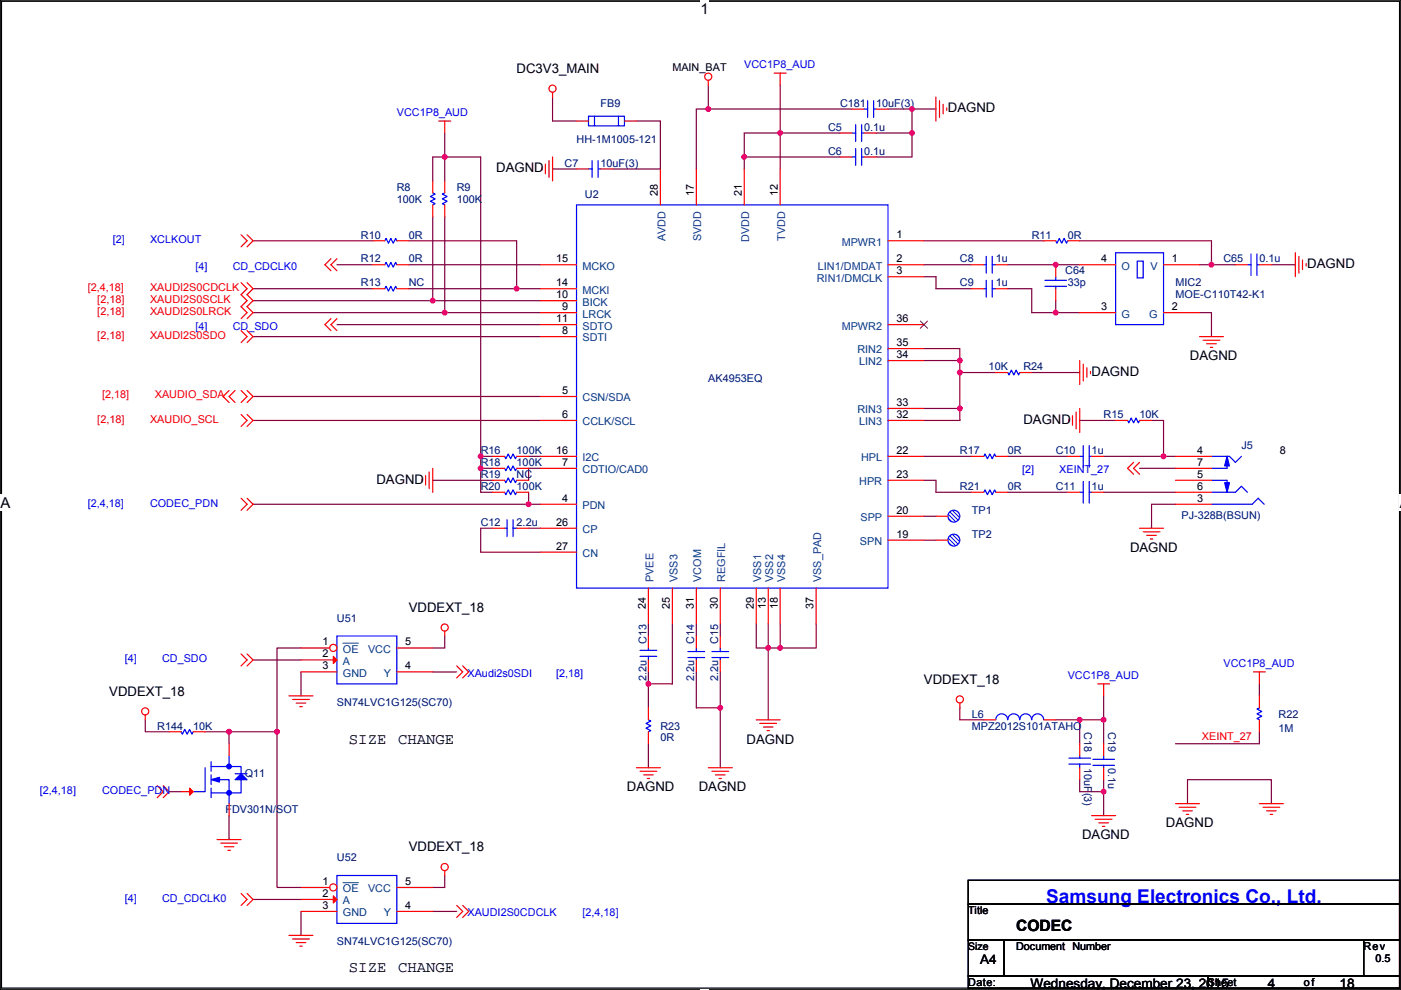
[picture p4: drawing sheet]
<svg xmlns="http://www.w3.org/2000/svg" width="297mm" height="210mm" viewBox="0 0 297 210" stroke-linecap="round" stroke-linejoin="round" font-family="sans-serif">
<path d="M.1 0h296.9v209.8h-296.9zM.3 .3h296.4v209.3h-296.4z" fill="none" stroke="#000" stroke-width=".25"/>
<g fill="#fff">
<path d="M148.5 .1h1.8v3.6h-1.8z"/>
<path d="M148.5 209.7h1.8v.2h-1.8z"/>
<path d="M.1 104.9h2.1v3.5h-2.1z"/>
<path d="M296.8 104.9h.2v3.5h-.2z"/>
</g>
<g fill="none" stroke="#800040" stroke-width=".25">
<path d="M150.2 18.1v5h30.5M165.4 18.1v10.1M94.3 28.2v5.1M94.3 33.3v5.1M94.3 33.3h7.6v63.5M94.3 33.3h-2.5v5.1M117.2 35.8h5M117.2 20.6v5.1h5M134.9 25.7h5.1v10.1h-10.1M150.2 23.1h-2.6v12.7M157.8 33.3v2.5M157.8 33.3h20.3"/>
<path d="M165.4 28.2h12.7M165.4 28.2v7.6M165.4 28.2h-7.6v5.1M185.7 28.2h7.7M188.3 23.1h5.1M193.4 23.1v5.1M193.4 28.2v5.1h-7.7M193.4 23.1h5M53.7 51.1h25.4M71.4 56.2h7.7M86.7 56.2h27.9M86.7 51.1h22.8v10.1"/>
<path d="M91.8 46v17.8M94.3 46v20.3M195.9 56.2h10.2M195.9 51.1h25.4M195.9 58.7h2.5v2.5h7.7M213.7 56.2h15.2M228.9 51.1h28v5.1M254.3 56.2h2.6M256.9 56.2h5M269.6 56.2h5M53.7 63.8h38.1M53.7 66.3h40.6"/>
<path d="M53.7 71.4h60.9M53.7 61.2h25.4M71.4 68.9h43.2M86.7 61.2h22.8M91.8 63.8h22.8M94.3 66.3h20.3M109.5 61.2h5.1M195.9 76.5h7.6M195.9 73.9h7.6v2.6M203.5 76.5v2.5h7.6M203.5 79v7.6h-7.6M213.7 61.2h5.1v5.1h5"/>
<path d="M218.8 79h10.1M223.8 66.3h5.1M223.8 63.8v2.5M254.3 66.3h2.6v5.1M53.7 84.1h60.9M53.7 89.2h60.9M101.9 99.3v5.1h2.6M101.9 96.8v2.5M101.9 96.8h2.6M101.9 99.3h2.6M112.1 96.8h2.5M114.6 99.3h-2.5v2.6"/>
<path d="M195.9 96.8h10.2M203.5 86.6v2.6h-7.6M213.7 96.8h12.7M228.9 89.2h7.6M234 96.8h12.7M241.6 99.3h7.6M244.2 89.2h2.5v7.6M246.7 96.8h2.5M53.7 107h58.4M91.8 101.9h12.7M104.5 112h-2.6v5.1h12.7M112.1 112h2.5"/>
<path d="M112.1 104.4v2.6M112.1 107h2.5M195.9 114.6h2.5M195.9 109.5h2.5M195.9 101.9h2.5v2.5h7.7M213.7 104.4h12.7M234 104.4h15.2M249.2 107h-5v5M53.7 140h10.1M63.8 137.4h-5.1v17.8M94.3 134.9v2.5h-2.5M137.5 132.4v2.5"/>
<path d="M142.6 132.4v12.7h-5.1M147.6 132.4v2.5M152.7 132.4v2.5M160.3 132.4v5h2.6M162.9 132.4v5M162.9 137.4v15.3M162.9 137.4h2.5M165.4 132.4v5M173 132.4v5h-7.6M30.8 152.7v2.5h5.1M43.5 155.2h5.1M58.7 155.2h-10.1v2.6"/>
<path d="M58.7 155.2v33h5.1M63.8 142.5v5.1M91.8 142.5h5M137.5 157.8v5M137.5 145.1v5M137.5 142.5v2.6M147.6 142.5v7.6h5.1M152.7 142.5v7.6M152.7 150.1v12.7M203.5 150.1v2.6h5.1M223.8 152.7h5.1M228.9 152.7v5.1"/>
<path d="M228.9 152.7h5.1M234 152.7v5.1M234 147.6v5.1M267 155.2v2.6h-17.8M267 145.1v2.5M35.9 167.9h2.5M48.6 173v5.1M228.9 165.4v2.5h5.1v5.1M234 165.4v2.5M251.8 170.5v-5.1h17.8v5.1M53.7 190.8h10.1M63.8 193.3v5.1"/>
<path d="M91.8 193.3h5M94.3 185.7v2.5h-2.5"/>
</g>
<g fill="#f0f" stroke="#f0f" stroke-width=".25">
<circle cx="94.3" cy="66.3" r=".5"/>
<circle cx="112.1" cy="106.9" r=".5"/>
<circle cx="101.9" cy="99.3" r=".5"/>
<circle cx="157.8" cy="33.3" r=".5"/>
<circle cx="162.9" cy="137.4" r=".5"/>
<circle cx="165.4" cy="137.4" r=".5"/>
<circle cx="137.5" cy="145" r=".5"/>
<circle cx="94.3" cy="33.3" r=".5"/>
<circle cx="101.9" cy="96.8" r=".5"/>
<circle cx="152.7" cy="150.1" r=".5"/>
<circle cx="91.7" cy="63.8" r=".5"/>
<circle cx="228.9" cy="152.7" r=".5"/>
<circle cx="234" cy="152.7" r=".5"/>
<circle cx="234" cy="167.9" r=".5"/>
<circle cx="246.7" cy="96.8" r=".5"/>
<circle cx="193.3" cy="28.2" r=".5"/>
<circle cx="193.3" cy="23.1" r=".5"/>
<circle cx="165.4" cy="28.2" r=".5"/>
<circle cx="109.5" cy="61.2" r=".5"/>
<circle cx="223.8" cy="56.1" r=".5"/>
<circle cx="256.8" cy="56.1" r=".5"/>
<circle cx="223.8" cy="66.3" r=".5"/>
<circle cx="150.2" cy="23.1" r=".5"/>
<circle cx="58.7" cy="155.2" r=".5"/>
<circle cx="48.6" cy="155.2" r=".5"/>
<circle cx="203.5" cy="86.6" r=".5"/>
<circle cx="203.5" cy="79" r=".5"/>
<circle cx="203.5" cy="76.5" r=".5"/>
</g>
<g fill="none" stroke="#f00" stroke-width=".25">
<path d="M117.2 19.6v1M150.2 17v1.1M164.1 15.5h2.6M165.4 15.5v2.6M93 25.7h2.6M94.3 25.7v2.5M114.9 35.6v.5M115.6 34.8v2.1M116.4 34.1v3.5M117.2 33.3v5.1M198.4 20.6v5.1M199.2 21.4v3.5"/>
<path d="M200 22.1v2.1M200.7 22.9v.5M51.1 60l1.3 1.2-1.3 1.3 1.3 1.3-1.3 1.2 1.3 1.3-1.3 1.3M51.1 49.8l1.3 1.3-1.3 1.2M52.4 60l1.3 1.2-1.3 1.3 1.3 1.3-1.3 1.2 1.3 1.3-1.3 1.3M52.4 49.8l1.3 1.3-1.3 1.2M70.2 54.9l-1.3 1.3 1.3 1.2M71.4 54.9l-1.2 1.3 1.2 1.2M274.6 53.6v5.1M275.4 54.4v3.5M276.2 55.1v2.1M276.9 55.9v.5"/>
<path d="M51.1 70.1l1.3 1.3-1.3 1.3M52.4 70.1l1.3 1.3-1.3 1.3M70.2 67.6l-1.3 1.3 1.3 1.2M71.4 67.6l-1.2 1.3 1.2 1.2M228.9 76.5v5.1M229.7 77.2v3.6M230.4 78v2M231.2 78.8v.5M254.3 71.4h5.1M255.1 72.2h3.5M255.8 72.9h2.1M256.6 73.7h.5"/>
<path d="M48.6 82.8l-1.3 1.3 1.3 1.3M49.8 82.8l-1.2 1.3 1.2 1.3M51.1 82.8l1.3 1.3-1.3 1.3M51.1 87.9l1.3 1.3-1.3 1.2M52.4 82.8l1.3 1.3-1.3 1.3M52.4 87.9l1.3 1.3-1.3 1.2M91.8 99.3v5.1M226.6 88.9v.5M227.4 88.2v2M228.2 87.4v3.6M228.9 86.6v5.1M240.3 98.1l-1.2 1.2 1.2 1.3"/>
<path d="M241.6 98.1l-1.3 1.2 1.3 1.3M51.1 105.7l1.3 1.3-1.3 1.2M52.4 105.7l1.3 1.3-1.3 1.2M89.5 101.6v.5M90.2 100.9v2M91 100.1v3.6M241.6 112h5.1M242.4 112.8h3.5M243.1 113.6h2.1M243.9 114.3h.5M51.1 138.7l1.3 1.3-1.3 1.2M52.4 138.7l1.3 1.3-1.3 1.2"/>
<path d="M94.3 133.9v1M30.8 151.7v1M61.3 147.6h5.1M62 148.4h3.6M62.8 149.1h2M63.6 149.9h.5M96.8 141.2l1.3 1.3-1.3 1.3M98.1 141.2l1.3 1.3-1.3 1.3M160.3 152.7h5.1M161.1 153.4h3.6M161.9 154.2h2M162.6 155h.5"/>
<path d="M203.5 149.1v1M228.9 157.8v2.5M232.7 145.1h2.6M234 145.1v2.5M265.7 142.5h2.6M267 142.5v2.6M33.3 166.6l1.3 1.3-1.3 1.3M34.6 166.6l1.3 1.3-1.3 1.3M46 178.1h5.1M46.8 178.8h3.6M47.6 179.6h2M134.9 162.8h5.1"/>
<path d="M135.7 163.6h3.6M136.5 164.4h2M137.2 165.1h.5M150.2 162.8h5.1M150.9 163.6h3.6M151.7 164.4h2M152.5 165.1h.5M228.9 162.8v2.6M231.5 173h5M232.2 173.8h3.6M233 174.5h2M233.7 175.3h.5"/>
<path d="M249.2 170.5h5.1M250 171.2h3.6M250.8 172h2M251.5 172.7h.5M267 170.5h5.1M267.8 171.2h3.5M268.5 172h2.1M269.3 172.7h.5M48.3 180.4h.5M51.1 189.5l1.3 1.3-1.3 1.2M52.4 189.5l1.3 1.3-1.3 1.2M61.3 198.4h5.1"/>
<path d="M62 199.2h3.6M62.8 199.9h2M94.3 184.7v1M96.8 192l1.3 1.3-1.3 1.3M98.1 192l1.3 1.3-1.3 1.3M63.6 200.7h.5"/>
<circle cx="117.1" cy="18.8" r=".76"/>
<circle cx="150.2" cy="16.3" r=".76"/>
<circle cx="94.3" cy="133.1" r=".76"/>
<circle cx="30.8" cy="150.9" r=".76"/>
<circle cx="203.5" cy="148.3" r=".76"/>
<circle cx="94.3" cy="183.9" r=".76"/>
</g>
<path d="M205.3 186.7h91.4v5.1h-91.4zM205.3 191.8h91.4v7.6h-91.4zM205.3 199.4h7.6v7.6h-7.6zM212.9 199.4h76.2v7.6h-76.2zM289.1 199.4h7.6v7.6h-7.6zM205.3 207h50.8v2.6h-50.8zM256.1 207h40.6v2.6h-40.6z" fill="none" stroke="#000" stroke-width=".25"/>
<path d="M226.6 162.1h4.6M226.6 160.8h4.6M228.9 160.3v.5M228.9 162.1v.7M71.4 185.7h12.7v10.2h-12.7z" fill="none" stroke="#00f" stroke-width=".25"/>
<circle cx="70.7" cy="188.2" r=".76" fill="#fff" stroke="#f00" stroke-width=".25"/>
<g fill="none" stroke="#f00" stroke-width=".25">
<path d="M91.8 38.4v2.5M79.1 56.2h2.5M84.1 56.2h2.6M91.8 43.5v2.5M223.8 56.2v2.5M211.1 79h2.6M216.2 79h2.6M223.8 61.2v2.6M249.2 96.8h7.7M249.2 99.3h7.7M269.6 96.8h.1M104.5 101.9h2.5"/>
<path d="M109.5 101.9h2.6M226.4 104.4h2.5M231.5 104.4h2.5M249.2 107h7.7M249.2 104.4h7.7M249.2 101.9h7.7M63.8 190.8h7.6M63.8 193.3h7.6M63.8 188.2h6.1M84.1 188.2h7.7M84.1 193.3h7.7"/>
</g>
<path d="M72.7 187.2h3.3" fill="none" stroke="#004080" stroke-width=".21"/>
<path d="M70.7 190l.7 .8-.7 .7z" fill="#f00" stroke="#f00" stroke-width=".25"/>
<g fill="none" stroke="#00f" stroke-width=".25">
<path d="M81.6 56.2l.2-.6 .6 1.1 .5-1.1 .5 1.1 .5-1.1 .2 .6M91.8 40.9l.5 .3-1.1 .5 1.1 .5-1.1 .5 1.1 .5-.5 .3M221.5 59.5h4.6M223.8 58.7v.8M213.7 79l.2 .5 .5-1 .5 1 .6-1 .5 1 .2-.5M221.5 60.7h4.6M223.8 60.7v.5M260.2 96.8v2.5h-3.3M263.2 96.8l-1.3 1.3-1.2-1.3h-3.8M107 101.9l.2 .5 .6-1 .5 1 .5-1 .5 1 .2-.5M228.9 104.4h.8M229.7 102.1v4.6"/>
<path d="M230.9 102.1v4.6M230.9 104.4h.6M256.9 104.4h5l1.3-1.3 1.3 1.3M256.9 107h8.6l1.3-1.3 1.2 1.3M256.9 101.9h3.3v2.3"/>
</g>
<g fill="#00f" stroke="#00f" stroke-width=".25">
<path d="M259.6 102.4h1.1l-.5 2z" fill-rule="evenodd"/>
<path d="M260.2 96.8l.5 2h-1.1z" fill-rule="evenodd"/>
</g>
<circle cx="202.2" cy="109.5" r="1.26" fill="#fff"/>
<circle cx="202.2" cy="109.5" r="1.26" fill="#00f" stroke="#00f" stroke-width=".25"/>
<path d="M198.4 109.5h2.6" fill="none" stroke="#f00" stroke-width=".25"/>
<path d="M71.4 134.9h12.7v10.2h-12.7z" fill="none" stroke="#00f" stroke-width=".25"/>
<circle cx="70.7" cy="137.4" r=".76" fill="#fff" stroke="#f00" stroke-width=".25"/>
<g fill="none" stroke="#f00" stroke-width=".25">
<path d="M122.2 35.8h2.6M127.3 35.8h2.6M228.9 56.2h7.6M246.7 56.2h7.6M228.9 66.3h7.6M246.7 66.3h7.6M104.5 99.3h2.5M104.5 96.8h2.5M109.5 99.3h2.6M109.5 96.8h2.6M206.1 96.8h2.5M211.1 96.8h2.6"/>
<path d="M104.5 104.4h2.5M109.5 104.4h2.6M63.8 140h7.6M63.8 137.4h6.1M84.1 137.4h7.7M63.8 142.5h7.6M84.1 142.5h7.7"/>
</g>
<path d="M72.7 136.4h3.3" fill="none" stroke="#004080" stroke-width=".21"/>
<path d="M70.7 139.2l.7 .8-.7 .7z" fill="#f00" stroke="#f00" stroke-width=".25"/>
<path d="M124.8 35.8h.7M125.5 34.1v3.5M126.8 34.1v3.5M126.8 35.8h.5M236.5 53.6h10.2v15.3h-10.2zM241.1 55.4h1.3v3.5h-1.3zM107 99.3l.2 .5 .6-1 .5 1 .5-1 .5 1 .2-.5M107 96.8l.2 .5 .6-1 .5 1 .5-1 .5 1 .2-.5M208.6 96.8l.2-.5 .6 1 .5-1 .5 1 .5-1 .2 .5M107 104.4l.2 .5 .6-1 .5 1 .5-1 .5 1 .2-.5" fill="none" stroke="#00f" stroke-width=".25"/>
<circle cx="202.2" cy="114.6" r="1.26" fill="#fff"/>
<g fill="#00f" stroke="#00f" stroke-width=".25">
<path d="M51.1 164.1l1.3 1.3h-2.6z" fill-rule="evenodd"/>
<path d="M44.8 165.4l1.7-.5v1z" fill-rule="evenodd"/>
<circle cx="202.2" cy="114.6" r="1.26"/>
<circle cx="48.6" cy="162.6" r=".5"/>
<circle cx="48.6" cy="168.2" r=".5"/>
</g>
<g fill="none" stroke="#f00" stroke-width=".25">
<path d="M94.3 38.4v2.5M122.2 25.7h2.6M132.4 25.7h2.5M140 35.8v7.7M147.6 35.8v7.7M157.8 35.8v7.7M165.4 35.8v7.7M178.1 28.2h2.6M178.1 33.3h2.6M180.7 23.1h2.5M183.2 28.2h2.5M183.2 33.3h2.5"/>
<path d="M185.7 23.1h2.6M79.1 51.1h2.5M84.1 51.1h2.6M94.3 43.5v2.5M114.6 56.2h7.6M188.3 51.1h7.6M188.3 56.2h7.6M188.3 58.7h7.6M206.1 56.2h2.5M211.1 56.2h2.6M221.3 51.1h2.5M226.4 51.1h2.5"/>
<path d="M261.9 56.2h2.6M267 56.2h2.6M79.1 61.2h2.5M84.1 61.2h2.6M114.6 71.4h7.6M114.6 66.3h7.6M114.6 63.8h7.6M114.6 68.9h7.6M114.6 61.2h7.6M188.3 76.5h7.6M188.3 73.9h7.6M188.3 68.9h7.6"/>
<path d="M206.1 61.2h2.5M211.1 61.2h2.6M114.6 84.1h7.6M114.6 89.2h7.6M114.6 99.3h7.6M114.6 96.8h7.6M188.3 96.8h7.6M188.3 89.2h7.6M188.3 86.6h7.6M226.4 96.8h2.5M231.5 96.8h2.5M236.5 89.2h2.6"/>
<path d="M241.6 89.2h2.6M104.5 112h2.5M109.5 112h2.6M114.6 107h7.6M114.6 112h7.6M114.6 117.1h7.6M188.3 114.6h7.6M188.3 109.5h7.6M188.3 101.9h7.6M198.4 114.6h2.6M206.1 104.4h2.5M211.1 104.4h2.6"/>
<path d="M137.5 134.9v2.5M137.5 140v2.5M137.5 124.7v7.7M142.6 124.7v7.7M147.6 124.7v7.7M147.6 140v2.5M147.6 134.9v2.5M152.7 140v2.5M152.7 134.9v2.5M152.7 124.7v7.7M160.3 124.7v7.7M162.9 124.7v7.7"/>
<path d="M165.4 124.7v7.7M173 124.7v7.7M35.9 155.2h2.5M41 155.2h2.5M48.6 157.8v2.5M137.5 150.1v2.6M137.5 155.2v2.6M208.6 152.7h2.5M221.3 152.7h2.5M234 157.8v2.5M267 152.7v2.5M267 147.6v2.5"/>
<path d="M38.4 167.9h2.6M48.6 170.5v2.5M234 162.8v2.6"/>
</g>
<g fill="none" stroke="#00f" stroke-width=".25">
<path d="M124.8 24.7h7.6v2h-7.6zM126 24.7v2M131.1 24.7v2M180.7 28.2h.7M180.7 33.3h.7M181.4 26.4v3.6M181.4 31.5v3.6M182.7 26.4v3.6M182.7 31.5v3.6M182.7 28.2h.5M182.7 33.3h.5M183.2 23.1h.8"/>
<path d="M184 21.4v3.5M185.2 21.4v3.5M185.2 23.1h.5M81.6 51.1l.2-.5 .6 1 .5-1 .5 1 .5-1 .2 .5M94.3 40.9l-.5 .3 1 .5-1 .5 1 .5-1 .5 .5 .3M122.2 43.5h66.1v81.2h-66.1zM208.6 56.2h.5M209.1 54.4v3.5M209.1 59.5v3.5M210.4 54.4v3.5M210.4 59.5v3.5M210.4 56.2h.7"/>
<path d="M223.8 51.1l.3 .5 .5-1 .5 1 .5-1 .5 1 .3-.5M264.5 56.2h.7M265.2 53.9v4.5M266.5 53.9v4.5M266.5 56.2h.5M81.6 61.2l.2-.5 .6 1 .5-1 .5 1 .5-1 .2 .5M208.6 61.2h.5M210.4 61.2h.7M228.9 96.8h.8M229.7 94.5v4.6M230.9 94.5v4.6M230.9 96.8h.6"/>
<path d="M239.1 89.2l.2 .5 .5-1 .5 1 .6-1 .5 1 .2-.5M107 112h.5M107.5 110.3v3.5M108.8 110.3v3.5M108.8 112h.7M208.6 104.4l.2-.5 .6 1 .5-1 .5 1 .5-1 .2 .5M135.7 139.2h3.6M135.7 137.9h3.6M137.5 137.4v.5M137.5 139.2v.8M145.9 138.2h3.5M145.9 139.5h3.5"/>
<path d="M147.6 139.5v.5M147.6 137.4v.8M150.9 138.2h3.6M150.9 139.5h3.6M152.7 139.5v.5M152.7 137.4v.8M38.4 155.2l.3 .5 .5-1 .5 1 .5-1 .5 1 .3-.5M137.5 152.7l.5 .2-1 .5 1 .5-1 .6 1 .5-.5 .2M211.1 152.7a1.27 1.27 0 0 1 1.3-1.3 1.27 1.27 0 0 1 1.3 1.3 1.27 1.27 0 0 1 1.2-1.3 1.27 1.27 0 0 1 1.3 1.3 1.27 1.27 0 0 1 1.3-1.3 1.27 1.27 0 0 1 1.3 1.3 1.26 1.26 0 0 1 1.2-1.3 1.26 1.26 0 0 1 1.3 1.3M267 150.1l-.5 .3 1 .5-1 .5 1 .5-1 .5 .5 .3M43.5 162.8v5.1h-2.5M44.8 162.6h6.3v1.5"/>
<path d="M44.8 167.2v2M44.8 164.4v2M44.8 161.6v2M46 165.4h2.6v5.1M48.6 160.3v2.3M49.8 164.1h2.6M51.1 165.4v2.8h-6.3M231.7 161.1h4.6M231.7 162.3h4.6M234 162.3v.5M234 160.3v.8"/>
</g>
<path d="M40.2 167.2l.8 .7-.8 .8z" fill="#f00" stroke="#f00" stroke-width=".25"/>
<path d="M195.1 68.1l1.6 1.5M196.7 68.1l-1.6 1.5" fill="none" stroke="#804000" stroke-width=".21"/>
<g fill="#f0f" stroke="#f0f" stroke-width=".25">
<circle cx="94.3" cy="66.3" r=".5"/>
<circle cx="112.1" cy="106.9" r=".5"/>
<circle cx="101.9" cy="99.3" r=".5"/>
<circle cx="157.8" cy="33.3" r=".5"/>
<circle cx="162.9" cy="137.4" r=".5"/>
<circle cx="165.4" cy="137.4" r=".5"/>
<circle cx="137.5" cy="145" r=".5"/>
<circle cx="94.3" cy="33.3" r=".5"/>
<circle cx="101.9" cy="96.8" r=".5"/>
<circle cx="152.7" cy="150.1" r=".5"/>
<circle cx="91.7" cy="63.8" r=".5"/>
<circle cx="228.9" cy="152.7" r=".5"/>
<circle cx="234" cy="152.7" r=".5"/>
<circle cx="234" cy="167.9" r=".5"/>
<circle cx="246.7" cy="96.8" r=".5"/>
<circle cx="193.3" cy="28.2" r=".5"/>
<circle cx="193.3" cy="23.1" r=".5"/>
<circle cx="165.4" cy="28.2" r=".5"/>
<circle cx="109.5" cy="61.2" r=".5"/>
<circle cx="223.8" cy="56.1" r=".5"/>
<circle cx="256.8" cy="56.1" r=".5"/>
<circle cx="223.8" cy="66.3" r=".5"/>
<circle cx="150.2" cy="23.1" r=".5"/>
<circle cx="58.7" cy="155.2" r=".5"/>
<circle cx="48.6" cy="155.2" r=".5"/>
<circle cx="203.5" cy="86.6" r=".5"/>
<circle cx="203.5" cy="79" r=".5"/>
<circle cx="203.5" cy="76.5" r=".5"/>
</g>
<text font-size="4" fill="#00f" x="221.8" y="191.5">Samsung Electronics Co., Ltd.</text>
<g font-size="3.3">
<text x="74" y="157.9">SIZE</text>
<text x="84.4" y="157.9">CHANGE</text>
<text x="215.5" y="197.4">CODEC</text>
<text x="74" y="206.1">SIZE</text>
<text x="84.4" y="206.1">CHANGE</text>
</g>
<g font-size="3.2">
<text x="148.5" y="3">1</text>
<text x=".1" y="107.7">A</text>
<text x="296.8" y="107.7">A</text>
</g>
<g font-size="2.8">
<text x="109.5" y="15.5">DC3V3_MAIN</text>
<text x="201" y="23.9">DAGND</text>
<text x="105.2" y="36.6">DAGND</text>
<text x="277.2" y="56.9">DAGND</text>
<text x="252.3" y="76.4">DAGND</text>
<text x="231.5" y="79.7">DAGND</text>
<text x="217" y="89.9">DAGND</text>
<text x="79.8" y="102.6">DAGND</text>
<text x="239.6" y="117.1">DAGND</text>
<text x="86.7" y="129.8">VDDEXT_18</text>
<text x="23.2" y="147.6">VDDEXT_18</text>
<text x="195.9" y="145">VDDEXT_18</text>
<text x="158.3" y="157.7">DAGND</text>
<text x="132.9" y="167.9">DAGND</text>
<text x="148.1" y="167.9">DAGND</text>
<text x="229.4" y="178">DAGND</text>
<text x="247.2" y="175.5">DAGND</text>
<text x="86.7" y="180.6">VDDEXT_18</text>
<text x="207.8" y="204.4">A4</text>
<text x="218.5" y="209.5">Wednesday, December 23, 2015</text>
<text x="268.8" y="209.5">4</text>
<text x="284" y="209.5">18</text>
</g>
<g font-size="2.3">
<text x="142.6" y="15">MAIN_BAT</text>
<text x="139.5" y="41.7" transform="rotate(-90 139.5 41.7)">28</text>
<text x="147.1" y="41.7" transform="rotate(-90 147.1 41.7)">17</text>
<text x="157.3" y="41.7" transform="rotate(-90 157.3 41.7)">21</text>
<text x="164.9" y="41.7" transform="rotate(-90 164.9 41.7)">12</text>
<text x="190.1" y="50.5">1</text>
<text x="117.9" y="55.6">15</text>
<text x="190.1" y="55.6">2</text>
<text x="190.1" y="58.2">3</text>
<text x="233.5" y="55.6">4</text>
<text x="248.5" y="55.6">1</text>
<text x="117.9" y="63.2">10</text>
<text x="117.9" y="60.7">14</text>
<text x="119.2" y="65.8">9</text>
<text x="233.5" y="65.8">3</text>
<text x="248.5" y="65.8">2</text>
<text x="117.9" y="68.3">11</text>
<text x="119.2" y="70.9">8</text>
<text x="190.1" y="68.3">36</text>
<text x="190.1" y="75.9">34</text>
<text x="190.1" y="73.4">35</text>
<text x="119.2" y="83.6">5</text>
<text x="119.2" y="88.6">6</text>
<text x="190.1" y="88.6">32</text>
<text x="190.1" y="86.1">33</text>
<text x="117.9" y="96.3">16</text>
<text x="119.2" y="98.8">7</text>
<text x="190.1" y="101.3">23</text>
<text x="190.1" y="96.3">22</text>
<text x="253.8" y="96.3">4</text>
<text x="253.8" y="98.8">7</text>
<text x="253.8" y="101.3">5</text>
<text x="271.3" y="96.3">8</text>
<text x="119.2" y="106.4">4</text>
<text x="253.8" y="106.4">3</text>
<text x="253.8" y="103.9">6</text>
<text x="117.9" y="111.5">26</text>
<text x="190.1" y="109">20</text>
<text x="117.9" y="116.6">27</text>
<text x="190.1" y="114">19</text>
<text x="136.9" y="129.1" transform="rotate(-90 136.9 129.1)">24</text>
<text x="142" y="129.1" transform="rotate(-90 142 129.1)">25</text>
<text x="147.1" y="129.1" transform="rotate(-90 147.1 129.1)">31</text>
<text x="152.2" y="129.1" transform="rotate(-90 152.2 129.1)">30</text>
<text x="159.8" y="129.1" transform="rotate(-90 159.8 129.1)">29</text>
<text x="162.3" y="129.1" transform="rotate(-90 162.3 129.1)">13</text>
<text x="164.9" y="129.1" transform="rotate(-90 164.9 129.1)">18</text>
<text x="172.5" y="129.1" transform="rotate(-90 172.5 129.1)">37</text>
<text x="68.4" y="136.9">1</text>
<text x="85.9" y="136.9">5</text>
<text x="68.4" y="139.4">2</text>
<text x="68.4" y="142">3</text>
<text x="85.9" y="142">4</text>
<text x="68.4" y="187.7">1</text>
<text x="68.4" y="190.2">2</text>
<text x="85.9" y="187.7">5</text>
<text x="68.4" y="192.8">3</text>
<text x="85.9" y="192.8">4</text>
<text x="205.3" y="193.8">Title</text>
<text x="215.5" y="201.5">Document Number</text>
<text x="289.1" y="201.5">Rev</text>
<text x="205.3" y="209.1">Date:</text>
<text x="256.1" y="209.1">Sheet</text>
<text x="276.4" y="209.1">of</text>
<text x="291.7" y="204">0.5</text>
</g>
<g font-size="2.3" fill="#00f">
<text x="157.8" y="14.5">VCC1P8_AUD</text>
<text x="84.1" y="24.7">VCC1P8_AUD</text>
<text x="23.9" y="51.6">[2]</text>
<text x="31.8" y="51.6">XCLKOUT</text>
<text x="41.5" y="57.2">[4]</text>
<text x="49.3" y="57.2">CD_CDCLK0</text>
<text x="41.5" y="69.9">[4]</text>
<text x="49.3" y="69.9">CD_SDO</text>
<text x="216.7" y="100.4">[2]</text>
<text x="224.6" y="100.4">XEINT_27</text>
<text x="18.6" y="107.5">[2,4,18]</text>
<text x="31.8" y="107.5">CODEC_PDN</text>
<text x="26.5" y="140.5">[4]</text>
<text x="34.4" y="140.5">CD_SDO</text>
<text x="99.1" y="143.6">XAudi2s0SDI</text>
<text x="117.9" y="143.6">[2,18]</text>
<text x="259.4" y="141.5">VCC1P8_AUD</text>
<text x="226.4" y="144.1">VCC1P8_AUD</text>
<text x="8.4" y="168.4">[2,4,18]</text>
<text x="21.7" y="168.4">CODEC_PDN</text>
<text x="26.5" y="191.3">[4]</text>
<text x="34.4" y="191.3">CD_CDCLK0</text>
<text x="99.1" y="194.4">XAUDI2S0CDCLK</text>
<text x="123.5" y="194.4">[2,4,18]</text>
</g>
<g font-size="2.3" fill="#000080">
<text x="127.3" y="22.6">FB9</text>
<text x="178.1" y="22.6">C181</text>
<text x="185.7" y="22.6">10uF(3)</text>
<text x="175.6" y="27.7">C5</text>
<text x="183.2" y="27.7">0.1u</text>
<text x="119.7" y="35.3">C7</text>
<text x="122.2" y="30.3">HH-1M1005-121</text>
<text x="127.3" y="35.3">10uF(3)</text>
<text x="175.6" y="32.8">C6</text>
<text x="183.2" y="32.8">0.1u</text>
<text x="84.1" y="40.4">R8</text>
<text x="96.8" y="40.4">R9</text>
<text x="124" y="42">U2</text>
<text x="84.1" y="43">100K</text>
<text x="96.8" y="43">100K</text>
<text x="76.5" y="50.6">R10</text>
<text x="86.7" y="50.6">0R</text>
<text x="218.8" y="50.6">R11</text>
<text x="226.4" y="50.6">0R</text>
<text x="76.5" y="55.7">R12</text>
<text x="86.7" y="55.7">0R</text>
<text x="203.5" y="55.7">C8</text>
<text x="211.1" y="55.7">1u</text>
<text x="225.9" y="58.2">C64</text>
<text x="259.4" y="55.7">C65</text>
<text x="267" y="55.7">0.1u</text>
<text x="76.5" y="60.7">R13</text>
<text x="86.7" y="60.7">NC</text>
<text x="203.5" y="60.7">C9</text>
<text x="211.1" y="60.7">1u</text>
<text x="226.4" y="60.7">33p</text>
<text x="249.2" y="60.7">MIC2</text>
<text x="249.2" y="63.3">MOE-C110T42-K1</text>
<text x="150.2" y="81.1">AK4953EQ</text>
<text x="209.6" y="78.5">10K</text>
<text x="217" y="78.5">R24</text>
<text x="234" y="88.7">R15</text>
<text x="241.6" y="88.7">10K</text>
<text x="263.2" y="95.3">J5</text>
<text x="101.9" y="101.4">R19</text>
<text x="101.9" y="98.8">R18</text>
<text x="101.9" y="96.3">R16</text>
<text x="109.5" y="101.4">NC</text>
<text x="109.5" y="98.8">100K</text>
<text x="109.5" y="96.3">100K</text>
<text x="203.5" y="96.3">R17</text>
<text x="213.7" y="96.3">0R</text>
<text x="223.8" y="96.3">C10</text>
<text x="231.5" y="96.3">1u</text>
<text x="101.9" y="103.9">R20</text>
<text x="109.5" y="103.9">100K</text>
<text x="203.5" y="103.9">R21</text>
<text x="213.7" y="103.9">0R</text>
<text x="223.8" y="103.9">C11</text>
<text x="231.5" y="103.9">1u</text>
<text x="101.9" y="111.5">C12</text>
<text x="109.5" y="111.5">2.2u</text>
<text x="206.1" y="109">TP1</text>
<text x="250.5" y="110">PJ-328B(BSUN)</text>
<text x="206.1" y="114.1">TP2</text>
<text x="71.4" y="131.9">U51</text>
<text x="137.1" y="136.7" transform="rotate(-90 137.1 136.7)">C13</text>
<text x="147.2" y="136.7" transform="rotate(-90 147.2 136.7)">C14</text>
<text x="152.3" y="136.7" transform="rotate(-90 152.3 136.7)">C15</text>
<text x="71.4" y="149.6">SN74LVC1G125(SC70)</text>
<text x="137.1" y="144.5" transform="rotate(-90 137.1 144.5)">2.2u</text>
<text x="147.2" y="144.5" transform="rotate(-90 147.2 144.5)">2.2u</text>
<text x="152.3" y="144.5" transform="rotate(-90 152.3 144.5)">2.2u</text>
<text x="33.3" y="154.7">R144</text>
<text x="41" y="154.7">10K</text>
<text x="140" y="154.7">R23</text>
<text x="206.1" y="152.2">L6</text>
<text x="206.1" y="154.7">MPZ2012S101ATAHO</text>
<text x="229.8" y="155.2" transform="rotate(90 229.8 155.2)">C18</text>
<text x="234.9" y="155.2" transform="rotate(90 234.9 155.2)">C19</text>
<text x="271.1" y="152.2">R22</text>
<text x="271.1" y="155.2">1M</text>
<text x="140" y="157.3">0R</text>
<text x="51.9" y="164.9">Q11</text>
<text x="229.8" y="162.8" transform="rotate(90 229.8 162.8)">10uF(3)</text>
<text x="234.9" y="162.8" transform="rotate(90 234.9 162.8)">0.1u</text>
<text x="47.8" y="172.5">FDV301N/SOT</text>
<text x="71.4" y="182.7">U52</text>
<text x="71.4" y="200.4">SN74LVC1G125(SC70)</text>
</g>
<g font-size="2.3" fill="#004080">
<text x="141.1" y="51.2" transform="rotate(-90 141.1 51.2)">AVDD</text>
<text x="148.7" y="51.2" transform="rotate(-90 148.7 51.2)">SVDD</text>
<text x="158.9" y="51.3" transform="rotate(-90 158.9 51.3)">DVDD</text>
<text x="166.5" y="51" transform="rotate(-90 166.5 51)">TVDD</text>
<text x="178.5" y="52.1">MPWR1</text>
<text x="123.5" y="57.2">MCKO</text>
<text x="173.2" y="59.7">RIN1/DMCLK</text>
<text x="173.4" y="57.2">LIN1/DMDAT</text>
<text x="237.8" y="57.2">O</text>
<text x="243.9" y="57.2">V</text>
<text x="123.5" y="64.8">BICK</text>
<text x="123.5" y="62.3">MCKI</text>
<text x="123.5" y="67.4">LRCK</text>
<text x="123.5" y="69.9">SDTO</text>
<text x="178.5" y="69.9">MPWR2</text>
<text x="237.8" y="67.4">G</text>
<text x="243.6" y="67.4">G</text>
<text x="123.5" y="72.4">SDTI</text>
<text x="181.8" y="75">RIN2</text>
<text x="182.2" y="77.5">LIN2</text>
<text x="123.5" y="85.1">CSN/SDA</text>
<text x="181.8" y="87.7">RIN3</text>
<text x="123.5" y="90.2">CCLK/SCL</text>
<text x="182.2" y="90.2">LIN3</text>
<text x="123.5" y="100.4">CDTIO/CAD0</text>
<text x="123.5" y="97.8">I2C</text>
<text x="182.6" y="97.8">HPL</text>
<text x="123.5" y="108">PDN</text>
<text x="182.2" y="102.9">HPR</text>
<text x="123.5" y="113.1">CP</text>
<text x="182.4" y="110.5">SPP</text>
<text x="123.5" y="118.2">CN</text>
<text x="182.3" y="115.6">SPN</text>
<text x="138.5" y="123.5" transform="rotate(-90 138.5 123.5)">PVEE</text>
<text x="143.6" y="123.5" transform="rotate(-90 143.6 123.5)">VSS3</text>
<text x="148.7" y="123.5" transform="rotate(-90 148.7 123.5)">VCOM</text>
<text x="153.8" y="123.5" transform="rotate(-90 153.8 123.5)">REGFIL</text>
<text x="161.4" y="123.5" transform="rotate(-90 161.4 123.5)">VSS1</text>
<text x="163.9" y="123.5" transform="rotate(-90 163.9 123.5)">VSS2</text>
<text x="166.5" y="123.5" transform="rotate(-90 166.5 123.5)">VSS4</text>
<text x="174.1" y="123.5" transform="rotate(-90 174.1 123.5)">VSS_PAD</text>
<text x="72.7" y="138.5">OE</text>
<text x="72.7" y="141">A</text>
<text x="72.7" y="143.6">GND</text>
<text x="78" y="138.5">VCC</text>
<text x="81.4" y="143.6">Y</text>
<text x="72.7" y="189.3">OE</text>
<text x="72.7" y="191.8">A</text>
<text x="78" y="189.3">VCC</text>
<text x="72.7" y="194.4">GND</text>
<text x="81.4" y="194.4">Y</text>
</g>
<g font-size="2.3" fill="#f00">
<text x="18.6" y="61.8">[2,4,18]</text>
<text x="20.6" y="64.3">[2,18]</text>
<text x="31.8" y="64.3">XAUDI2S0SCLK</text>
<text x="31.8" y="61.8">XAUDI2S0CDCLK</text>
<text x="20.6" y="66.8">[2,18]</text>
<text x="20.6" y="71.9">[2,18]</text>
<text x="31.8" y="66.8">XAUDI2S0LRCK</text>
<text x="31.8" y="71.9">XAUDI2S0SDO</text>
<text x="20.6" y="89.7">[2,18]</text>
<text x="21.7" y="84.4">[2,18]</text>
<text x="31.8" y="89.7">XAUDIO_SCL</text>
<text x="32.8" y="84.4">XAUDIO_SDA</text>
<text x="254.8" y="157">XEINT_27</text>
</g>
<text font-size="2.2" x="205.3" y="201.4">Size</text>
</svg>
